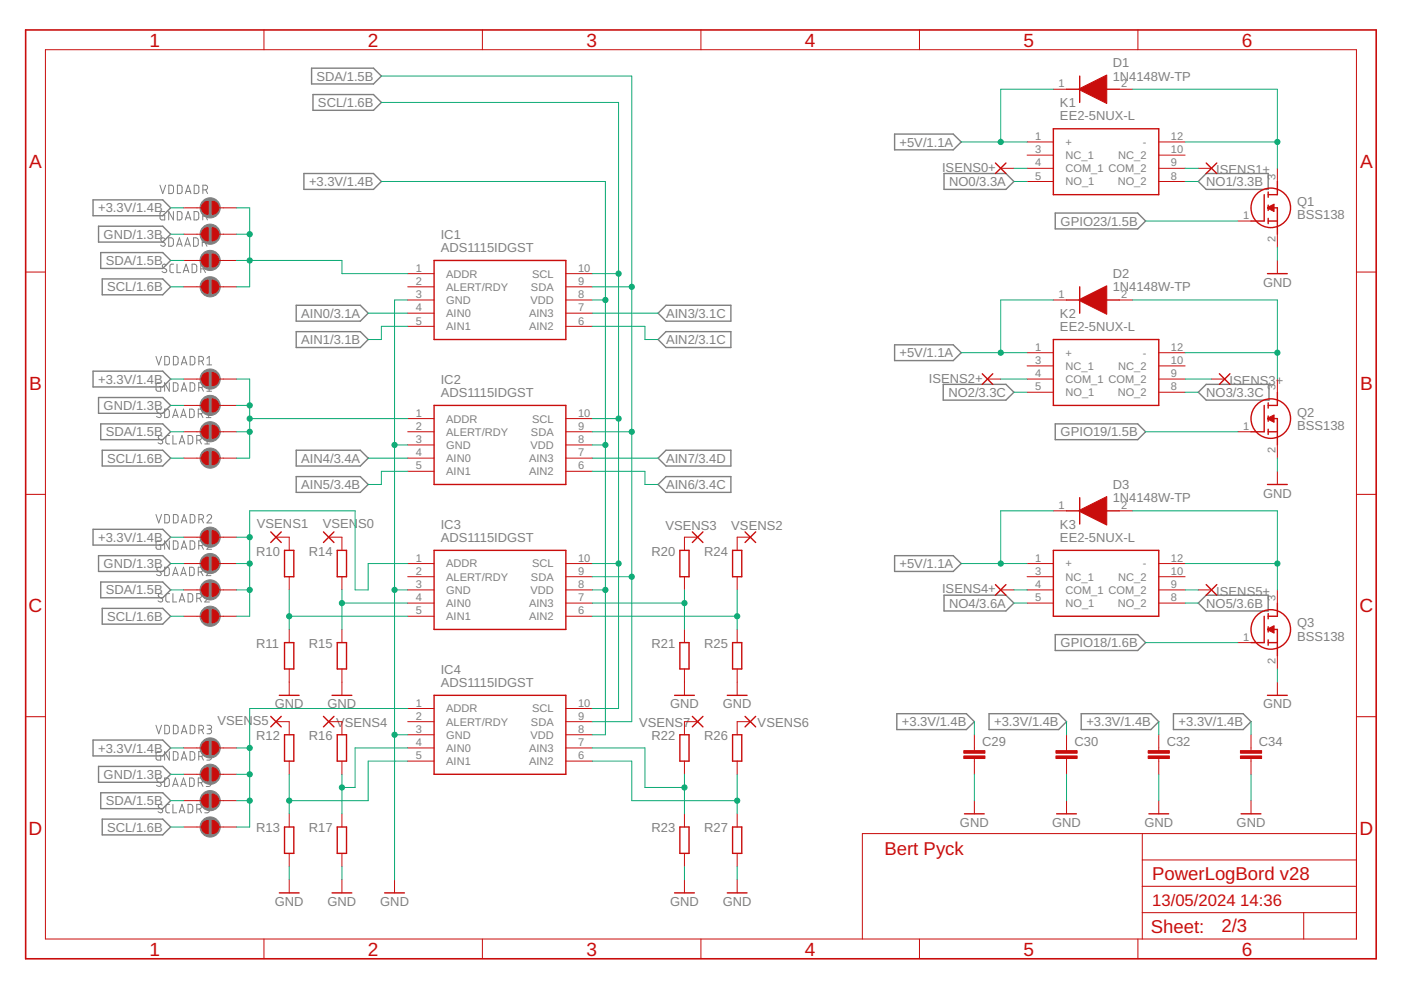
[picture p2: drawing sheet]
<svg xmlns="http://www.w3.org/2000/svg" width="297mm" height="210mm" viewBox="0 0 297 210" stroke-linecap="round" stroke-linejoin="round" font-family="sans-serif">
<g fill="none" stroke="#808080" stroke-width=".21">
<path d="M33.9 39.3l.6 1.7 .6-1.7M35.8 39.3h.6l.4 .3v1.1l-.4 .3h-.6zM37.6 39.3h.7l.3 .3v1.1l-.3 .3h-.7zM41.2 39.3h.6l.3 .3v1.1l-.3 .3h-.6zM34.9 44.9h-.7l-.2 .2-.1 1.1 .3 .4h.7v-1h-.3M34.9 50.6a.45 .45 0 0 0-.6-.1 .45 .45 0 0 0 0 .7l.5 .3a.42 .42 0 0 1 .2 .5 .42 .42 0 0 1-.6 .2l-.3-.2M35.3 56.2a.46 .46 0 0 0-.7-.1 .46 .46 0 0 0 0 .7l.6 .3a.42 .42 0 0 1 .1 .5 .42 .42 0 0 1-.6 .2l-.3-.2M35.8 50.4l.6 .1 .3 .3v1.1l-.3 .3h-.6zM36.8 44.9v1.7l-1-1.7v1.7M36.8 56h-.5l-.3 .4v1.2l.3 .2h.5M37.4 52.2l.6-1.8 .6 1.8M37.5 56v1.8h.8"/>
<path d="M37.6 44.9h.6l.4 .3v1.1l-.4 .3h-.6zM37.6 51.8h.9M38.8 57.8l.7-1.8 .5 1.8M39 57.4h.9M39.2 52.2l.6-1.8 .6 1.8M39.3 46.6l.6-1.7 .6 1.7M39.3 41l.6-1.7 .6 1.7M39.3 51.8h.9M39.4 46.2h.9M39.5 40.6h.8M40.7 56h.7l.3 .4v1.1l-.3 .3h-.7zM41 50.4l.7 .1 .3 .3v1.1l-.3 .3h-.7z"/>
<path d="M41.1 44.9h.7l.3 .3v1.1l-.3 .3h-.7zM42.6 57h.5a.5 .5 0 0 0 .5-.5 .5 .5 0 0 0-.5-.5h-.5v1.8M42.9 51.4h.5a.5 .5 0 0 0 .5-.5 .5 .5 0 0 0-.5-.5h-.5v1.8M43 45.8h.5a.49 .49 0 0 0 .5-.5 .49 .49 0 0 0-.5-.4h-.5v1.7M43 40.3h.5a.5 .5 0 0 0 .5-.5 .5 .5 0 0 0-.5-.5h-.5v1.7M43.2 57l.4 .8M43.5 51.4l.4 .8M43.6 45.8l.4 .8M43.6 40.3l.4 .7M33.1 75.6l.6 1.8 .5-1.8M34.9 75.6h.7l.3 .3v1.1l-.3 .3-.7 .1zM36.8 75.6h.6l.3 .3v1.1l-.3 .3-.6 .1z"/>
<path d="M38.4 77.4l.6-1.8 .6 1.8M38.6 76.9h.9M40.3 75.6h.7l.3 .3v1.1l-.3 .3-.7 .1zM42.2 76.6h.5a.5 .5 0 0 0 .5-.5 .5 .5 0 0 0-.5-.5h-.5v1.8M42.8 76.6l.4 .8M43.9 77.4h1M43.9 76l.5-.4v1.8M34.1 81.2h-.8l-.2 .2v1.1l.2 .4 .8 .1v-1h-.3M34.1 86.9a.45 .45 0 0 0-.6-.1 .45 .45 0 0 0-.2 .6l.7 .4a.46 .46 0 0 1 .1 .7 .46 .46 0 0 1-.7-.1l-.2-.1M34.4 92.5a.45 .45 0 0 0-.6-.1 .45 .45 0 0 0-.1 .6l.6 .4a.46 .46 0 0 1 .1 .7 .46 .46 0 0 1-.7-.1l-.2-.1M34.9 86.7l.7 .1 .3 .3v1.1l-.3 .3h-.7zM35.9 81.2v1.8l-1-1.8v1.8"/>
<path d="M36 92.3l-.6 .1-.2 .3v1.2l.2 .2h.6M36.6 88.5l.6-1.8 .6 1.8M36.7 92.3v1.8h.8M36.7 81.2h.7l.3 .3v1.1l-.3 .3-.7 .1zM36.7 88.1h.9M38 94.1l.6-1.8 .6 1.8M38.1 93.7h.9M38.3 88.5l.6-1.8 .6 1.8M38.4 83l.6-1.8 .6 1.8M38.5 88.1h.8M38.6 82.5h.9M39.9 92.3l.6 .1 .3 .3 .1 .9-.4 .5h-.6z"/>
<path d="M40.2 86.7l.6 .1 .3 .3v1.1l-.3 .3h-.6zM40.3 81.2h.7l.3 .3v1.1l-.3 .3-.7 .1zM41.7 93.3h.5a.5 .5 0 0 0 .5-.5 .5 .5 0 0 0-.5-.5h-.5v1.8M42 87.7h.5a.5 .5 0 0 0 .5-.5 .5 .5 0 0 0-.5-.5h-.5v1.8M42.1 82.1h.6a.5 .5 0 0 0 .4-.4 .5 .5 0 0 0-.4-.5h-.6v1.8M42.3 93.3l.4 .8M42.6 87.7l.4 .8M42.7 82.1l.4 .9M43.4 94.1h1M43.4 92.7l.5-.4v1.8M43.7 88.5h1M43.7 87.1l.5-.4v1.8"/>
<path d="M43.9 81.6l.4-.4v1.8M43.9 83h1M33.1 109.1l.6 1.8 .5-1.8M34.1 114.7h-.8l-.2 .2v1.2l.2 .3 .8 .1v-1h-.3M34.9 109.1h.7l.3 .3v1.1l-.3 .3-.7 .1zM35.9 114.7v1.8l-1-1.8v1.8M36.7 114.7h.7l.3 .3v1.1l-.3 .3-.7 .1zM36.8 109.1h.6l.3 .3v1.1l-.3 .3-.6 .1zM38.4 116.5l.6-1.8 .6 1.8M38.4 110.9l.6-1.8 .6 1.8M38.6 116h.9M38.6 110.4h.9"/>
<path d="M40.3 114.7h.7l.3 .3v1.1l-.3 .3-.7 .1zM40.3 109.1h.7l.3 .3v1.1l-.3 .3-.7 .1zM42.1 115.7h.6a.5 .5 0 0 0 .4-.5 .5 .5 0 0 0-.4-.5h-.6v1.8M42.2 110.1h.5a.5 .5 0 0 0 .5-.5 .5 .5 0 0 0-.5-.5h-.5v1.8M42.7 115.7l.4 .8M42.8 110.1l.4 .8M43.9 115.1a.49 .49 0 0 1 .6-.4 .49 .49 0 0 1 .2 .8l-.8 1h1M43.9 109.5a.49 .49 0 0 1 .7-.4 .49 .49 0 0 1 .1 .8l-.8 1h1M34.1 120.4l-.6-.1-.2 .4v.2l.7 .4a.46 .46 0 0 1 .1 .7 .46 .46 0 0 1-.7-.1l-.2-.1M34.4 126l-.6-.1-.3 .4 .2 .2 .6 .4a.46 .46 0 0 1 .1 .7 .46 .46 0 0 1-.7-.1l-.2-.1M34.9 120.3h.7l.3 .3v1.1l-.3 .3h-.7zM36 125.9h-.6l-.2 .4v1.1l.2 .2h.6"/>
<path d="M36.6 122l.6-1.7 .6 1.7M36.7 125.9v1.7h.8M36.7 121.6h.9M38 127.6l.6-1.7 .6 1.7M38.1 127.2h.9M38.3 122l.6-1.7 .6 1.7M38.5 121.6h.8M39.9 125.9h.6l.3 .3 .1 .9-.4 .5h-.6zM40.2 120.3h.6l.3 .3v1.1l-.3 .3h-.6zM41.7 126.9h.5a.5 .5 0 0 0 .5-.5 .5 .5 0 0 0-.5-.5h-.5v1.7M42 121.3h.5a.5 .5 0 0 0 .5-.5 .5 .5 0 0 0-.5-.5h-.5v1.7M42.3 126.9l.4 .7"/>
<path d="M42.6 121.3l.4 .7M43.4 126.3a.49 .49 0 0 1 .7-.4 .49 .49 0 0 1 .2 .7l-.9 1h1M43.7 120.7a.49 .49 0 0 1 .7-.4 .49 .49 0 0 1 .2 .8l-.9 .9h1M33.1 153.8l.6 1.8 .5-1.8M34.1 159.4h-.8l-.2 .2v1.2l.2 .3 .8 .1v-1h-.3M34.9 153.8h.7l.3 .3v1.1l-.3 .4h-.7zM35.9 159.4v1.8l-1-1.8v1.8M36.7 159.4h.7l.3 .3v1.1l-.3 .3-.7 .1zM36.8 153.8h.6l.3 .3v1.1l-.3 .4h-.6zM38.4 155.6l.6-1.8 .6 1.8M38.6 155.1h.9M40.3 159.4h.7l.3 .3v1.1l-.3 .3-.7 .1z"/>
<path d="M40.3 153.8h.7l.3 .3v1.1l-.3 .4h-.7zM42.2 154.8h.5a.5 .5 0 0 0 .5-.5 .5 .5 0 0 0-.5-.5h-.5v1.8M42.8 154.8l.4 .8M43.9 159.4h.5a.4 .4 0 0 1 .5 .4 .4 .4 0 0 1-.5 .4h-.4M43.9 153.8h.6a.4 .4 0 0 1 .4 .4 .4 .4 0 0 1-.4 .4h-.4M44.4 154.6a.5 .5 0 0 1 .5 .5 .5 .5 0 0 1-.5 .5h-.5M34.1 165.1a.45 .45 0 0 0-.7-.1 .45 .45 0 0 0 0 .7l.6 .3a.45 .45 0 0 1 0 .7 .45 .45 0 0 1-.6-.1l-.2-.1M34.4 170.7a.45 .45 0 0 0-.6-.1 .45 .45 0 0 0-.1 .6l.6 .4a.45 .45 0 0 1 .1 .7 .45 .45 0 0 1-.7-.1l-.2-.1M34.9 165h.7l.3 .3v1.1l-.3 .3-.7 .1zM36 170.5l-.6 .1-.2 .3v1.2l.2 .2h.6M36.6 166.8l.6-1.8 .6 1.8M36.7 170.5v1.8h.8"/>
<path d="M36.7 166.3h.9M38 172.3l.6-1.8 .6 1.8M38.1 171.9h.9M38.3 166.8l.6-1.8 .6 1.8M38.4 161.2l.6-1.8 .6 1.8M38.5 166.3h.8M38.6 160.7h.9M39.9 170.5l.6 .1 .3 .3 .1 .9-.4 .5h-.6zM40.2 165h.6l.3 .3v1.1l-.3 .3-.6 .1zM41.7 171.5h.5a.5 .5 0 0 0 .5-.5 .5 .5 0 0 0-.5-.5h-.5v1.8M42 165.9h.5a.5 .5 0 0 0 .5-.5 .5 .5 0 0 0-.5-.4h-.5v1.8M42.1 160.4h.6a.5 .5 0 0 0 .4-.5 .5 .5 0 0 0-.4-.5h-.6v1.8"/>
<path d="M42.3 171.5l.4 .8M42.6 165.9l.4 .9M42.7 160.4l.4 .8M43.4 170.5h.6a.4 .4 0 0 1 .4 .4 .4 .4 0 0 1-.4 .4h-.4M43.7 165h.6a.4 .4 0 0 1 .4 .4 .4 .4 0 0 1-.4 .4h-.4M43.9 171.3a.5 .5 0 0 1 .5 .5 .5 .5 0 0 1-.5 .5h-.5M44.2 165.8a.5 .5 0 0 1 .5 .5 .5 .5 0 0 1-.5 .5h-.5M44.3 160.2a.5 .5 0 0 1 .5 .5 .5 .5 0 0 1-.5 .5h-.4"/>
</g>
<g fill="#808080" stroke="#808080" stroke-width=".21">
<circle cx="44.6" cy="44.1" r="2.14"/>
<circle cx="44.6" cy="49.7" r="2.14"/>
<circle cx="44.6" cy="55.2" r="2.14"/>
<circle cx="44.6" cy="60.8" r="2.14"/>
<circle cx="44.6" cy="80.4" r="2.14"/>
<circle cx="44.6" cy="86" r="2.14"/>
<circle cx="44.6" cy="91.5" r="2.14"/>
<circle cx="44.6" cy="97.1" r="2.14"/>
<circle cx="44.6" cy="113.9" r="2.14"/>
<circle cx="44.6" cy="119.5" r="2.14"/>
<circle cx="44.6" cy="125.1" r="2.14"/>
<circle cx="44.6" cy="130.7" r="2.14"/>
<circle cx="44.6" cy="158.6" r="2.14"/>
<circle cx="44.6" cy="164.2" r="2.14"/>
<circle cx="44.6" cy="169.8" r="2.14"/>
<circle cx="44.6" cy="175.3" r="2.14"/>
</g>
<g fill="none" stroke="#808080" stroke-width=".3">
<path d="M66.1 14.5h13.1l1.7 1.6-1.7 1.7h-13.1zM64.4 36.8h14.8l1.7 1.7-1.7 1.7h-14.8zM66.4 20h12.8l1.7 1.7-1.7 1.7h-12.8zM189.7 28.4h12.4l1.7 1.7-1.7 1.7h-12.4zM200.2 36.8h13.1l1.7 1.7-1.7 1.7h-13.1zM255.7 36.8h13.2v3.4h-13.2l-1.6-1.7zM19.7 42.4h14.8l1.7 1.7-1.7 1.6h-14.8zM20.9 48h13.6l1.7 1.7-1.7 1.6h-13.6zM21.4 53.6h13.1l1.7 1.6-1.7 1.7h-13.1zM21.7 59.1h12.8l1.7 1.7-1.7 1.7h-12.8zM223.7 45.2h17.5l1.7 1.7-1.7 1.6h-17.5zM19.7 78.7h14.8l1.7 1.7-1.7 1.6h-14.8z"/>
<path d="M62.8 64.7h13.6l1.7 1.7-1.7 1.7h-13.6zM62.8 70.3h13.6l1.7 1.7-1.7 1.7h-13.6zM139.5 72l1.7-1.7h13.8v3.4h-13.8zM141.2 64.7h13.8v3.4h-13.8l-1.7-1.7zM189.7 73.1h12.4l1.7 1.7-1.7 1.7h-12.4zM20.9 84.3h13.6l1.7 1.7-1.7 1.6h-13.6zM21.4 89.9h13.1l1.7 1.6-1.7 1.7h-13.1zM21.7 95.5h12.8l1.7 1.6-1.7 1.7h-12.8zM62.8 95.5h13.6l1.7 1.6-1.7 1.7h-13.6zM139.5 97.1l1.7-1.6h13.8v3.3h-13.8zM200 81.5h13.3l1.7 1.7-1.7 1.6h-13.3zM223.7 89.9h17.5l1.7 1.6-1.7 1.7h-17.5z"/>
<path d="M254.1 83.2l1.6-1.7h13.3v3.3h-13.3zM19.7 112.2h14.8l1.7 1.7-1.7 1.7h-14.8zM20.9 117.8h13.6l1.7 1.7-1.7 1.7h-13.6zM62.8 101h13.6l1.7 1.7-1.7 1.7h-13.6zM139.5 102.7l1.7-1.7h13.8v3.4h-13.8zM189.7 117.8h12.4l1.7 1.7-1.7 1.7h-12.4zM21.4 123.4h13.1l1.7 1.7-1.7 1.6h-13.1zM21.7 129h12.8l1.7 1.7-1.7 1.6h-12.8zM200.2 126.2h13.1l1.7 1.7-1.7 1.6h-13.1zM223.7 134.6h17.5l1.7 1.6-1.7 1.7h-17.5zM254.1 127.9l1.6-1.7h13.2v3.3h-13.2zM19.7 156.9h14.8l1.7 1.7-1.7 1.7h-14.8z"/>
<path d="M190.1 151.3h14.8l1.7 1.7-1.7 1.7h-14.8zM209.7 151.3h14.8l1.6 1.7-1.6 1.7h-14.8zM229.2 151.3h14.8l1.7 1.7-1.7 1.7h-14.8zM248.8 151.3h14.8l1.6 1.7-1.6 1.7h-14.8zM20.9 162.5h13.6l1.7 1.7-1.7 1.7h-13.6zM21.4 168.1h13.1l1.7 1.7-1.7 1.6h-13.1zM21.7 173.7h12.8l1.7 1.6-1.7 1.7h-12.8z"/>
</g>
<g fill="none" stroke="#c90d0c" stroke-width=".3">
<path d="M226.1 18.9h2.8M228.9 16.1v5.6M234.5 18.9h2.8M211.1 34.6l2.2 2.2M213.3 34.6l-2.2 2.2M223.3 27.3h22.4v14h-22.4zM255.7 34.6l2.3 2.2M258 34.6l-2.3 2.2M270.8 38.5v2.8h-1.9M92 55.2h28v16.8h-28zM268 41.3v5.6h-2.8M268.7 58h4.2"/>
<path d="M268.9 44.1h1.9v5.6M268.9 46.9h1.9M268.9 40.7v1.1M268.9 43.5v1.1M268.9 46.3v1.1M208.3 79.2l2.2 2.3M210.5 79.2l-2.2 2.3M223.3 72h22.4v14h-22.4zM226.1 63.6h2.8M228.9 60.8v5.6M234.5 63.6h2.8M258.5 79.2l2.3 2.3"/>
<path d="M260.8 79.2l-2.3 2.3M92 86h28v16.7h-28zM268 86v5.5h-2.8M268.9 88.8h1.9v5.5M268.9 85.4v1.1M268.9 88.2v1.1M268.9 91v1.1M268.9 91.5h1.9M270.8 83.2v2.8h-1.9M57.4 112.8l2.2 2.2M59.6 112.8l-2.2 2.2M60.3 116.7h2v5.6h-2z"/>
<path d="M68.6 112.8l2.2 2.2M70.8 112.8l-2.2 2.2M71.5 116.7h2v5.6h-2zM92 116.7h28v16.8h-28zM144.1 116.7h2v5.6h-2zM146.8 112.8l2.2 2.2M149 112.8l-2.2 2.2M155.3 116.7h2v5.6h-2zM158 112.8l2.2 2.2M160.2 112.8l-2.2 2.2M223.3 116.7h22.4v14h-22.4zM226.1 108.3h2.8"/>
<path d="M228.9 105.5v5.6M234.5 108.3h2.8M268.7 102.7h4.2M60.3 136.2h2v5.6h-2zM71.5 136.2h2v5.6h-2zM144.1 136.2h2v5.6h-2zM155.3 136.2h2v5.6h-2zM211.1 124l2.2 2.2M213.3 124l-2.2 2.2M255.7 124l2.3 2.2M258 124l-2.3 2.2M268 130.7v5.5h-2.8"/>
<path d="M268.9 133.5h1.9v5.5M268.9 130.1v1.1M268.9 132.9v1.1M268.9 135.7v1.1M268.9 136.2h1.9M270.8 127.9v2.8h-1.9M57.4 151.9l2.2 2.2M59.2 147.4h4.2M59.6 151.9l-2.2 2.2M60.3 155.8h2v5.6h-2zM68.6 151.9l2.2 2.2M70.4 147.4h4.2"/>
<path d="M70.8 151.9l-2.2 2.2M71.5 155.8h2v5.6h-2zM92 147.4h28v16.8h-28zM143 147.4h4.2M144.1 155.8h2v5.6h-2zM146.8 151.9l2.2 2.2M149 151.9l-2.2 2.2M154.2 147.4h4.2M155.3 155.8h2v5.6h-2zM158 151.9l2.2 2.2M160.2 151.9l-2.2 2.2M268.7 147.4h4.2"/>
<path d="M60.3 175.3h2v5.6h-2zM71.5 175.3h2v5.6h-2zM144.1 175.3h2v5.6h-2zM155.3 175.3h2v5.6h-2zM204.5 172.6h4.2M224 172.6h4.2M243.6 172.6h4.2M263.1 172.6h4.2M59.2 189.3h4.2M70.4 189.3h4.2M81.6 189.3h4.1M143 189.3h4.2"/>
<path d="M154.2 189.3h4.2"/>
<circle cx="269.4" cy="44.1" r="4.2"/>
<circle cx="269.4" cy="88.8" r="4.2"/>
<circle cx="269.4" cy="133.5" r="4.2"/>
</g>
<g fill="none" stroke="#c90d0c" stroke-width=".21">
<path d="M9.6 10.5h278v188.6h-278zM56 6.3v4.2M102.3 6.3v4.2M148.6 6.3v4.2M194.9 6.3v4.2M223.3 18.9h2.8M237.3 18.9h2.8M241.3 6.3v4.2M212.2 35.7h2.8M217.8 30.1h5.5M217.8 32.9h5.5M217.8 35.7h5.5"/>
<path d="M217.8 38.5h5.5M245.7 30.1h5.6M245.7 32.9h5.6M245.7 35.7h5.6M245.7 38.5h5.6M254.1 35.7h2.8M270.8 35.7v2.8M5.4 57.7h4.2M39 44.1h3.7M39 49.7h3.7M39 55.2h3.7M46.4 44.1h3.7"/>
<path d="M46.4 49.7h3.7M46.4 55.2h3.7M86.4 58h5.6M120 58h5.6M262.4 46.9h2.8M270.8 49.7v2.8M270.8 55.2v2.8M287.6 57.7h4.2M39 60.8h3.7M46.4 60.8h3.7M86.4 63.6h5.6M86.4 60.8h5.6"/>
<path d="M86.4 66.4h5.6M86.4 69.2h5.6M120 63.6h5.6M120 60.8h5.6M120 66.4h5.6M120 69.2h5.6M217.8 74.8h5.5M217.8 77.6h5.5M223.3 63.6h2.8M237.3 63.6h2.8M245.7 74.8h5.6M245.7 77.6h5.6"/>
<path d="M39 80.4h3.7M39 91.5h3.7M39 97.1h3.7M39 86h3.7M46.4 80.4h3.7M46.4 91.5h3.7M46.4 97.1h3.7M46.4 86h3.7M86.4 91.5h5.6M86.4 88.8h5.6M86.4 94.3h5.6M86.4 97.1h5.6"/>
<path d="M86.4 99.9h5.6M120 91.5h5.6M120 88.8h5.6M120 94.3h5.6M120 97.1h5.6M120 99.9h5.6M209.4 80.4h2.8M217.8 80.4h5.5M217.8 83.2h5.5M245.7 80.4h5.6M245.7 83.2h5.6M256.9 80.4h2.8"/>
<path d="M262.4 91.5h2.8M270.8 80.4v2.8M270.8 94.3v2.8M270.8 99.9v2.8M5.4 104.8h4.2M39 119.5h3.7M39 113.9h3.7M46.4 119.5h3.7M46.4 113.9h3.7M58.5 113.9h2.8v2.8M69.7 113.9h2.8v2.8M86.4 119.5h5.6"/>
<path d="M120 119.5h5.6M147.9 113.9h-2.8v2.8M159.1 113.9h-2.8v2.8M217.8 119.5h5.5M223.3 108.3h2.8M237.3 108.3h2.8M245.7 119.5h5.6M287.6 104.8h4.2M39 125.1h3.7M39 130.7h3.7M46.4 125.1h3.7M46.4 130.7h3.7"/>
<path d="M61.3 122.3v2.8M61.3 133.5v2.7M72.5 122.3v2.8M72.5 133.5v2.7M86.4 122.3h5.6M86.4 125.1h5.6M86.4 127.9h5.6M86.4 130.7h5.6M120 122.3h5.6M120 125.1h5.6M120 127.9h5.6M120 130.7h5.6"/>
<path d="M145.1 122.3v2.8M145.1 133.5v2.7M156.3 122.3v2.8M156.3 133.5v2.7M212.2 125.1h2.8M217.8 122.3h5.5M217.8 125.1h5.5M217.8 127.9h5.5M245.7 122.3h5.6M245.7 125.1h5.6M245.7 127.9h5.6M254.1 125.1h2.8"/>
<path d="M262.4 136.2h2.8M270.8 125.1v2.8M270.8 139v2.8M5.4 152h4.2M39 158.6h3.7M46.4 158.6h3.7M58.5 153h2.8v2.8M61.3 141.8v5.6M69.7 153h2.8v2.8M72.5 141.8v5.6M86.4 150.2h5.6M86.4 153h5.6"/>
<path d="M86.4 155.8h5.6M86.4 158.6h5.6M120 150.2h5.6M120 153h5.6M120 155.8h5.6M120 158.6h5.6M145.1 141.8v5.6M147.9 153h-2.8v2.8M156.3 141.8v5.6M159.1 153h-2.8v2.8M206.6 155.8v3.4M226.1 155.8v3.4"/>
<path d="M245.7 155.8v3.4M265.2 155.8v3.4M270.8 144.6v2.8M287.6 152h4.2M39 164.2h3.7M39 169.8h3.7M39 175.3h3.7M46.4 164.2h3.7M46.4 169.8h3.7M46.4 175.3h3.7M61.3 161.4v2.8M61.3 172.6v2.7"/>
<path d="M72.5 161.4v2.8M72.5 172.6v2.7M86.4 161.4h5.6M120 161.4h5.6M145.1 161.4v2.8M145.1 172.6v2.7M156.3 161.4v2.8M156.3 172.6v2.7M206.6 160.8v3.4M206.6 169.8v2.8M226.1 160.8v3.4M226.1 169.8v2.8"/>
<path d="M242.2 176.7v22.4M245.7 160.8v3.4M245.7 169.8v2.8M265.2 160.8v3.4M265.2 169.8v2.8M287.6 176.7h-104.8v22.4M56 199.1v4.2M61.3 180.9v2.8M61.3 186.5v2.8M72.5 180.9v2.8M72.5 186.5v2.8M83.7 186.5v2.8"/>
<path d="M102.3 199.1v4.2M145.1 180.9v2.8M145.1 186.5v2.8M148.6 199.1v4.2M156.3 180.9v2.8M156.3 186.5v2.8M194.9 199.1v4.2M241.3 199.1v4.2M242.2 193.5h45.4M242.2 187.9h45.4M242.2 182.3h45.4M276.4 193.5v5.6"/>
</g>
<g fill="#c90d0c" stroke="#c90d0c" stroke-width=".21">
<path d="M268.7 44l1.4-.7v1.5l-1.4-.7z" fill-rule="evenodd"/>
<path d="M228.8 18.8l5.9-2.9v6l-5.9-2.9z" fill-rule="evenodd"/>
<path d="M268.7 88.7l1.4-.7v1.5l-1.4-.7z" fill-rule="evenodd"/>
<path d="M228.8 63.5l5.9-2.9v6l-5.9-2.9z" fill-rule="evenodd"/>
<path d="M228.8 108.2l5.9-2.9v6l-5.9-2.9z" fill-rule="evenodd"/>
<path d="M268.7 133.4l1.4-.7v1.5l-1.4-.7z" fill-rule="evenodd"/>
<path d="M45 42.7a1.4 1.4 0 0 1 1.4 1.4 1.4 1.4 0 0 1-1.4 1.4z" fill-rule="evenodd"/>
<path d="M43.1 43.1l.6-.4h.4v2.8a1.4 1.4 0 0 1-1.3-.9 1.4 1.4 0 0 1 .3-1.5z" fill-rule="evenodd"/>
<path d="M45 48.3a1.4 1.4 0 0 1 1.4 1.4 1.4 1.4 0 0 1-1.4 1.4z" fill-rule="evenodd"/>
<path d="M43.1 48.7l.6-.4h.4v2.8a1.4 1.4 0 0 1-1.3-.9 1.4 1.4 0 0 1 .3-1.5z" fill-rule="evenodd"/>
<path d="M45 53.8a1.39 1.39 0 0 1 1.4 1.4 1.39 1.39 0 0 1-1.4 1.4z" fill-rule="evenodd"/>
<path d="M43.1 54.3l.6-.4 .4-.1v2.8a1.39 1.39 0 0 1-1.3-.8 1.39 1.39 0 0 1 .3-1.5z" fill-rule="evenodd"/>
<path d="M45 59.4a1.4 1.4 0 0 1 1.4 1.4 1.4 1.4 0 0 1-1.4 1.4z" fill-rule="evenodd"/>
<path d="M43.1 59.8l1-.4v2.8a1.4 1.4 0 0 1-1.3-.9 1.4 1.4 0 0 1 .3-1.5z" fill-rule="evenodd"/>
<path d="M45 79a1.4 1.4 0 0 1 1.4 1.4 1.4 1.4 0 0 1-1.4 1.4z" fill-rule="evenodd"/>
<path d="M43.1 79.4l1-.4v2.8a1.4 1.4 0 0 1-1.3-.9 1.4 1.4 0 0 1 .3-1.5z" fill-rule="evenodd"/>
<path d="M45 84.6a1.4 1.4 0 0 1 1.4 1.4 1.4 1.4 0 0 1-1.4 1.4z" fill-rule="evenodd"/>
<path d="M43.1 85l1-.4v2.8a1.4 1.4 0 0 1-1.3-.9 1.4 1.4 0 0 1 .3-1.5z" fill-rule="evenodd"/>
<path d="M45 90.1a1.4 1.4 0 0 1 1.4 1.4 1.4 1.4 0 0 1-1.4 1.4z" fill-rule="evenodd"/>
<path d="M43.1 90.6l.6-.4 .4-.1v2.8a1.4 1.4 0 0 1-1.3-.8 1.4 1.4 0 0 1 .3-1.5z" fill-rule="evenodd"/>
<path d="M45 95.7a1.4 1.4 0 0 1 1.4 1.4 1.4 1.4 0 0 1-1.4 1.4z" fill-rule="evenodd"/>
<path d="M43.1 96.1l.6-.3 .4-.1v2.8a1.4 1.4 0 0 1-1.3-.8 1.4 1.4 0 0 1 .3-1.6z" fill-rule="evenodd"/>
<path d="M45 112.5a1.4 1.4 0 0 1 1.4 1.4 1.4 1.4 0 0 1-1.4 1.4z" fill-rule="evenodd"/>
<path d="M43.1 112.9l.6-.3 .4-.1v2.8a1.4 1.4 0 0 1-1.3-.9 1.4 1.4 0 0 1 .3-1.5z" fill-rule="evenodd"/>
<path d="M45 118.1a1.4 1.4 0 0 1 1.4 1.4 1.4 1.4 0 0 1-1.4 1.4z" fill-rule="evenodd"/>
<path d="M43.1 118.5l.6-.3 .4-.1v2.8a1.4 1.4 0 0 1-1.3-.9 1.4 1.4 0 0 1 .3-1.5z" fill-rule="evenodd"/>
<path d="M45 123.7a1.4 1.4 0 0 1 1.4 1.4 1.4 1.4 0 0 1-1.4 1.4z" fill-rule="evenodd"/>
<path d="M43.1 124.1l.6-.4h.4v2.8a1.4 1.4 0 0 1-1.3-.9 1.4 1.4 0 0 1 .3-1.5z" fill-rule="evenodd"/>
<path d="M45 129.3a1.4 1.4 0 0 1 1.4 1.4 1.4 1.4 0 0 1-1.4 1.4z" fill-rule="evenodd"/>
<path d="M43.1 129.7l.6-.4h.4v2.8a1.4 1.4 0 0 1-1.3-.9 1.4 1.4 0 0 1 .3-1.5z" fill-rule="evenodd"/>
<path d="M45 157.2a1.4 1.4 0 0 1 1.4 1.4 1.4 1.4 0 0 1-1.4 1.4z" fill-rule="evenodd"/>
<path d="M43.1 157.6l1-.4v2.8a1.4 1.4 0 0 1-1.3-.9 1.4 1.4 0 0 1 .3-1.5z" fill-rule="evenodd"/>
<path d="M45 162.8a1.4 1.4 0 0 1 1.4 1.4 1.4 1.4 0 0 1-1.4 1.4z" fill-rule="evenodd"/>
<path d="M43.1 163.2l1-.4v2.8a1.4 1.4 0 0 1-1.3-.9 1.4 1.4 0 0 1 .3-1.5z" fill-rule="evenodd"/>
<path d="M45 168.4a1.4 1.4 0 0 1 1.4 1.4 1.4 1.4 0 0 1-1.4 1.4z" fill-rule="evenodd"/>
<path d="M43.1 168.8l1-.4v2.8a1.4 1.4 0 0 1-1.3-.9 1.4 1.4 0 0 1 .3-1.5z" fill-rule="evenodd"/>
<path d="M45 173.9a1.4 1.4 0 0 1 1.4 1.4 1.4 1.4 0 0 1-1.4 1.4z" fill-rule="evenodd"/>
<path d="M43.1 174.3l1-.4v2.8a1.4 1.4 0 0 1-1.3-.8 1.4 1.4 0 0 1 .3-1.6z" fill-rule="evenodd"/>
</g>
<path d="M5.4 6.3h286.4v197h-286.4z" fill="none" stroke="#c90d0c" stroke-width=".34"/>
<g fill="#c90d0c" stroke="#c90d0c" stroke-width=".21">
<path d="M204.3 160.3h4.5v.5h-4.5z"/>
<path d="M204.3 159.2h4.5v.5h-4.5z"/>
<path d="M223.9 160.3h4.5v.5h-4.5z"/>
<path d="M223.9 159.2h4.5v.5h-4.5z"/>
<path d="M243.4 160.3h4.5v.5h-4.5z"/>
<path d="M243.4 159.2h4.5v.5h-4.5z"/>
<path d="M263 160.3h4.5v.5h-4.5z"/>
<path d="M263 159.2h4.5v.5h-4.5z"/>
</g>
<g fill="none" stroke="#0dab76" stroke-width=".21">
<path d="M80.9 16.1h53v136.9h-8.3M223.3 18.9h-11.1v11.2M240.1 18.9h30.7v16.8M80.9 38.5h47.5v117.3h-2.8M80.9 21.7h50.2v128.5h-5.5M203.8 30.1h14M215 38.5h2.8M215 35.7h2.8M251.3 30.1h19.5M251.3 38.5h2.8M251.3 35.7h2.8M36.2 49.7h2.8"/>
<path d="M36.2 44.1h2.8M36.2 55.2h2.8M50.1 55.2h22.4v2.8h13.9M50.1 49.7h2.8M50.1 44.1h2.8v16.7h-2.8M125.6 58h5.5M242.9 46.9h19.5M270.8 52.5v2.7M36.2 60.8h2.8M78.1 66.4h8.3M86.4 63.6h-2.7v122.9M86.4 69.2h-5.5v2.8h-2.8"/>
<path d="M125.6 63.6h2.8M125.6 60.8h8.3M125.6 69.2h11.1v2.8h2.8M125.6 66.4h13.9M203.8 74.8h14M223.3 63.6h-11.1v11.2M240.1 63.6h30.7v16.8M251.3 74.8h19.5M36.2 86h2.8M36.2 80.4h2.8M36.2 91.5h2.8M36.2 97.1h2.8"/>
<path d="M50.1 86h2.8M50.1 80.4h2.8v16.7h-2.8M50.1 91.5h2.8M52.9 88.8h33.5M78.1 97.1h8.3M83.7 94.3h2.7M86.4 99.9h-5.5v2.8h-2.8M125.6 94.3h2.8M125.6 91.5h8.3M125.6 88.8h5.5M125.6 97.1h13.9M125.6 99.9h11.1v2.8h2.8"/>
<path d="M212.2 80.4h5.6M215 83.2h2.8M242.9 91.5h19.5M251.3 80.4h5.6M251.3 83.2h2.8M270.8 97.1v2.8M36.2 119.5h2.8M36.2 113.9h2.8M50.1 119.5h2.8M50.1 113.9h2.8M86.4 119.5h-8.3v5.6h-2.8v-16.8h-22.4v22.4h-2.8M125.6 119.5h5.5"/>
<path d="M203.8 119.5h14M223.3 108.3h-11.1v11.2M240.1 108.3h30.7v16.8M251.3 119.5h19.5M36.2 125.1h2.8M36.2 130.7h2.8M50.1 125.1h2.8M61.3 125.1v8.4M61.3 130.7h25.1M72.5 125.1v8.4M72.5 127.9h13.9M83.7 125.1h2.7"/>
<path d="M125.6 125.1h2.8M125.6 122.3h8.3M125.6 130.7h30.7M125.6 127.9h19.5M145.1 125.1v8.4M156.3 125.1v8.4M215 125.1h2.8M215 127.9h2.8M242.9 136.2h19.5M251.3 125.1h2.8M251.3 127.9h2.8M36.2 158.6h2.8"/>
<path d="M50.1 158.6h2.8M83.7 155.8h2.7M86.4 158.6h-11.1v8.4h-2.8M86.4 150.2h-33.5v25.1h-2.8M125.6 158.6h11.1v8.4h8.4M206.6 153v2.8M226.1 153v2.8M245.7 153v2.8M265.2 153v2.8M270.8 141.8v2.8M36.2 164.2h2.8M36.2 169.8h2.8"/>
<path d="M36.2 175.3h2.8M50.1 164.2h2.8M50.1 169.8h2.8M61.3 164.2v8.4M72.5 164.2v8.4M86.4 161.4h-8.3v8.4h-16.8M125.6 161.4h8.3v8.4h22.4M145.1 164.2v8.4M156.3 164.2v8.4M206.6 164.2v5.6M226.1 164.2v5.6M245.7 164.2v5.6"/>
<path d="M265.2 164.2v5.6M61.3 183.7v2.8M72.5 183.7v2.8M145.1 183.7v2.8M156.3 183.7v2.8"/>
</g>
<g fill="#0dab76" stroke="#0dab76" stroke-width=".21">
<circle cx="83.7" cy="94.3" r=".55"/>
<circle cx="83.7" cy="125.1" r=".55"/>
<circle cx="83.7" cy="155.8" r=".55"/>
<circle cx="212.2" cy="30.1" r=".55"/>
<circle cx="212.2" cy="74.8" r=".55"/>
<circle cx="212.2" cy="119.5" r=".55"/>
<circle cx="128.4" cy="63.6" r=".55"/>
<circle cx="128.4" cy="94.3" r=".55"/>
<circle cx="128.4" cy="125.1" r=".55"/>
<circle cx="133.9" cy="60.8" r=".55"/>
<circle cx="133.9" cy="91.5" r=".55"/>
<circle cx="133.9" cy="122.3" r=".55"/>
<circle cx="131.1" cy="58" r=".55"/>
<circle cx="131.1" cy="88.8" r=".55"/>
<circle cx="131.1" cy="119.5" r=".55"/>
<circle cx="270.8" cy="30.1" r=".55"/>
<circle cx="270.8" cy="74.8" r=".55"/>
<circle cx="270.8" cy="119.5" r=".55"/>
<circle cx="72.5" cy="127.9" r=".55"/>
<circle cx="61.3" cy="130.7" r=".55"/>
<circle cx="72.5" cy="167" r=".55"/>
<circle cx="61.3" cy="169.8" r=".55"/>
<circle cx="145.1" cy="127.9" r=".55"/>
<circle cx="156.3" cy="130.7" r=".55"/>
<circle cx="145.1" cy="167" r=".55"/>
<circle cx="156.3" cy="169.8" r=".55"/>
<circle cx="52.9" cy="49.7" r=".55"/>
<circle cx="52.9" cy="55.2" r=".55"/>
<circle cx="52.9" cy="86" r=".55"/>
<circle cx="52.9" cy="88.8" r=".55"/>
<circle cx="52.9" cy="91.5" r=".55"/>
<circle cx="52.9" cy="169.8" r=".55"/>
<circle cx="52.9" cy="164.2" r=".55"/>
<circle cx="52.9" cy="158.6" r=".55"/>
<circle cx="52.9" cy="125.1" r=".55"/>
<circle cx="52.9" cy="119.5" r=".55"/>
<circle cx="52.9" cy="113.9" r=".55"/>
</g>
<g font-size="4" fill="#c90d0c">
<text x="31.7" y="9.9">1</text>
<text x="78" y="9.9">2</text>
<text x="124.3" y="9.9">3</text>
<text x="170.7" y="9.9">4</text>
<text x="217" y="9.9">5</text>
<text x="263.3" y="9.9">6</text>
<text x="6.2" y="35.5">A</text>
<text x="288.4" y="35.5">A</text>
<text x="6.2" y="82.7">B</text>
<text x="288.4" y="82.7">B</text>
<text x="6.1" y="129.8">C</text>
<text x="288.2" y="129.8">C</text>
<text x="6.1" y="177">D</text>
<text x="288.2" y="177">D</text>
<text x="31.7" y="202.6">1</text>
<text x="78" y="202.6">2</text>
<text x="124.3" y="202.6">3</text>
<text x="170.7" y="202.6">4</text>
<text x="217" y="202.6">5</text>
<text x="263.3" y="202.6">6</text>
</g>
<g font-size="3.9" fill="#c90d0c">
<text x="187.5" y="181.3">Bert Pyck</text>
<text x="244.3" y="186.5">PowerLogBord v28</text>
<text x="244" y="197.8">Sheet:</text>
<text x="259" y="197.7">2/3</text>
</g>
<g font-size="3.5" fill="#c90d0c">
<text x="244.3" y="192.1">13/05/2024</text>
<text x="263" y="192.1">14:36</text>
</g>
<g font-size="2.8" fill="#808080">
<text x="67.1" y="17.1">SDA/1.5B</text>
<text x="235.9" y="17.1">1N4148W-TP</text>
<text x="235.9" y="14.3">D1</text>
<text x="67.4" y="22.7">SCL/1.6B</text>
<text x="224.7" y="22.7">K1</text>
<text x="224.7" y="25.5">EE2-5NUX-L</text>
<text x="190.7" y="31.1">+5V/1.1A</text>
<text x="65.5" y="39.4">+3.3V/1.4B</text>
<text x="199.7" y="36.4">ISENS0+</text>
<text x="201.2" y="39.4">NO0/3.3A</text>
<text x="255.7" y="39.5">NO1/3.3B</text>
<text x="257.9" y="36.9">ISENS1+</text>
<text x="20.8" y="45">+3.3V/1.4B</text>
<text x="224.9" y="47.8">GPIO23/1.5B</text>
<text x="275" y="46.4">BSS138</text>
<text x="275" y="43.6">Q1</text>
<text x="22" y="50.6">GND/1.3B</text>
<text x="93.4" y="53.4">ADS1115IDGST</text>
<text x="93.4" y="50.6">IC1</text>
<text x="22.4" y="56.2">SDA/1.5B</text>
<text x="235.9" y="59">D2</text>
<text x="22.7" y="61.8">SCL/1.6B</text>
<text x="235.9" y="61.8">1N4148W-TP</text>
<text x="267.8" y="60.8">GND</text>
<text x="63.9" y="67.4">AIN0/3.1A</text>
<text x="141.2" y="67.4">AIN3/3.1C</text>
<text x="224.7" y="70.2">EE2-5NUX-L</text>
<text x="224.7" y="67.4">K2</text>
<text x="63.9" y="73">AIN1/3.1B</text>
<text x="141.2" y="73">AIN2/3.1C</text>
<text x="190.7" y="75.8">+5V/1.1A</text>
<text x="20.8" y="81.3">+3.3V/1.4B</text>
<text x="93.4" y="81.3">IC2</text>
<text x="196.9" y="81.1">ISENS2+</text>
<text x="260.7" y="81.6">ISENS3+</text>
<text x="22" y="86.9">GND/1.3B</text>
<text x="93.4" y="84.1">ADS1115IDGST</text>
<text x="201.1" y="84.1">NO2/3.3C</text>
<text x="255.7" y="84.1">NO3/3.3C</text>
<text x="275" y="88.3">Q2</text>
<text x="22.4" y="92.5">SDA/1.5B</text>
<text x="224.9" y="92.5">GPIO19/1.5B</text>
<text x="275" y="91.1">BSS138</text>
<text x="22.7" y="98.1">SCL/1.6B</text>
<text x="63.9" y="98.1">AIN4/3.4A</text>
<text x="141.2" y="98.1">AIN7/3.4D</text>
<text x="63.9" y="103.7">AIN5/3.4B</text>
<text x="141.2" y="103.7">AIN6/3.4C</text>
<text x="235.9" y="106.5">1N4148W-TP</text>
<text x="235.9" y="103.7">D3</text>
<text x="267.8" y="105.5">GND</text>
<text x="54.5" y="111.9">VSENS1</text>
<text x="68.4" y="111.9">VSEN</text>
<text x="75.9" y="111.9">S0</text>
<text x="93.4" y="112.1">IC3</text>
<text x="141.1" y="112.3">VSENS3</text>
<text x="155.1" y="112.3">VSENS2</text>
<text x="224.7" y="112.1">K3</text>
<text x="20.8" y="114.9">+3.3V/1.4B</text>
<text x="54.3" y="117.8">R10</text>
<text x="65.5" y="117.8">R14</text>
<text x="93.4" y="114.9">ADS1115IDGST</text>
<text x="138.1" y="117.8">R20</text>
<text x="149.3" y="117.8">R24</text>
<text x="224.7" y="114.9">EE2-5NUX-L</text>
<text x="22" y="120.5">GND/1.3B</text>
<text x="190.7" y="120.5">+5V/1.1A</text>
<text x="199.7" y="125.8">ISENS4+</text>
<text x="22.4" y="126">SDA/1.5B</text>
<text x="22.7" y="131.6">SCL/1.6B</text>
<text x="201.2" y="128.8">NO4/3.6A</text>
<text x="255.7" y="128.8">NO5/3.6B</text>
<text x="257.9" y="126.3">ISENS5+</text>
<text x="54.3" y="137.4">R11</text>
<text x="65.5" y="137.4">R15</text>
<text x="138.1" y="137.4">R21</text>
<text x="149.3" y="137.4">R25</text>
<text x="224.9" y="137.2">GPIO18/1.6B</text>
<text x="275" y="135.8">BSS138</text>
<text x="275" y="133">Q3</text>
<text x="93.4" y="142.8">IC4</text>
<text x="93.4" y="145.6">ADS1115IDGST</text>
<text x="46.1" y="153.8">VSEN</text>
<text x="53.6" y="153.8">S5</text>
<text x="58.3" y="150.2">GND</text>
<text x="69.4" y="150.2">GND</text>
<text x="71.2" y="154.2">V</text>
<text x="73.1" y="154.2">SENS4</text>
<text x="135.5" y="154.2">VSENS7</text>
<text x="142.1" y="150.2">GND</text>
<text x="153.2" y="150.2">GND</text>
<text x="160.6" y="154.2">VSENS6</text>
<text x="191.2" y="154">+3.3V/1.4B</text>
<text x="210.8" y="154">+3.3V/1.4B</text>
<text x="230.3" y="154">+3.3V/1.4B</text>
<text x="249.9" y="154">+3.3V/1.4B</text>
<text x="267.8" y="150.2">GND</text>
<text x="20.8" y="159.6">+3.3V/1.4B</text>
<text x="54.3" y="156.9">R12</text>
<text x="65.5" y="156.9">R16</text>
<text x="138.1" y="156.9">R22</text>
<text x="149.3" y="156.9">R26</text>
<text x="208.3" y="158.2">C29</text>
<text x="227.8" y="158.2">C30</text>
<text x="247.4" y="158.2">C32</text>
<text x="266.9" y="158.2">C34</text>
<text x="22" y="165.1">GND/1.3B</text>
<text x="22.4" y="170.7">SDA/1.5B</text>
<text x="22.7" y="176.3">SCL/1.6B</text>
<text x="54.3" y="176.5">R13</text>
<text x="65.5" y="176.5">R17</text>
<text x="138.1" y="176.5">R23</text>
<text x="149.3" y="176.5">R27</text>
<text x="203.5" y="175.4">GND</text>
<text x="223.1" y="175.4">GND</text>
<text x="242.6" y="175.4">GND</text>
<text x="262.2" y="175.4">GND</text>
<text x="58.3" y="192.1">GND</text>
<text x="69.4" y="192.1">GND</text>
<text x="80.6" y="192.1">GND</text>
<text x="142.1" y="192.1">GND</text>
<text x="153.2" y="192.1">GND</text>
</g>
<g font-size="2.3" fill="#808080">
<text x="224.4" y="18.5">1</text>
<text x="237.7" y="18.5">2</text>
<text x="219.5" y="29.7">1</text>
<text x="248.3" y="29.7">12</text>
<text x="219.5" y="32.5">3</text>
<text x="219.5" y="35.3">4</text>
<text x="225.9" y="30.9">+</text>
<text x="225.9" y="33.7">NC_1</text>
<text x="237.1" y="33.7">NC_2</text>
<text x="242.3" y="30.9">-</text>
<text x="248.3" y="35.3">9</text>
<text x="248.3" y="32.5">10</text>
<text x="219.5" y="38.1">5</text>
<text x="225.9" y="36.5">COM_1 COM_2</text>
<text x="225.9" y="39.3">NO_1</text>
<text x="237" y="39.3">NO_2</text>
<text x="248.3" y="38.1">8</text>
<text x="270.4" y="38.1" transform="rotate(-90 270.4 38.1)">3</text>
<text x="263.5" y="46.5">1</text>
<text x="270.4" y="51.4" transform="rotate(-90 270.4 51.4)">2</text>
<text x="88.2" y="57.6">1</text>
<text x="94.6" y="58.9">ADDR</text>
<text x="112.8" y="58.9">SCL</text>
<text x="122.5" y="57.6">10</text>
<text x="88.2" y="60.4">2</text>
<text x="88.2" y="63.2">3</text>
<text x="94.6" y="61.7">ALERT/RDY</text>
<text x="94.6" y="64.5">GND</text>
<text x="112.5" y="64.4">VDD</text>
<text x="112.6" y="61.7">SDA</text>
<text x="122.5" y="60.4">9</text>
<text x="122.5" y="63.2">8</text>
<text x="224.4" y="63.2">1</text>
<text x="237.7" y="63.2">2</text>
<text x="88.2" y="66">4</text>
<text x="88.2" y="68.8">5</text>
<text x="94.6" y="67.2">AIN0</text>
<text x="94.6" y="70">AIN1</text>
<text x="112.2" y="67.2">AIN3</text>
<text x="112.2" y="70">AIN2</text>
<text x="122.5" y="66">7</text>
<text x="122.5" y="68.8">6</text>
<text x="219.5" y="74.4">1</text>
<text x="219.5" y="77.2">3</text>
<text x="225.9" y="75.6">+</text>
<text x="242.3" y="75.6">-</text>
<text x="248.3" y="77.2">10</text>
<text x="248.3" y="74.4">12</text>
<text x="219.5" y="80">4</text>
<text x="219.5" y="82.8">5</text>
<text x="225.9" y="78.4">NC_1</text>
<text x="225.9" y="81.2">COM_1 COM_2</text>
<text x="237.1" y="78.4">NC_2</text>
<text x="248.3" y="82.8">8</text>
<text x="248.3" y="80">9</text>
<text x="270.4" y="82.8" transform="rotate(-90 270.4 82.8)">3</text>
<text x="88.2" y="88.4">1</text>
<text x="94.6" y="89.6">ADDR</text>
<text x="112.8" y="89.6">SCL</text>
<text x="122.5" y="88.4">10</text>
<text x="225.9" y="84">NO_1</text>
<text x="237" y="84">NO_2</text>
<text x="88.2" y="91.2">2</text>
<text x="88.2" y="94">3</text>
<text x="94.6" y="92.4">ALERT/RDY</text>
<text x="94.6" y="95.2">GND</text>
<text x="112.5" y="95.2">VDD</text>
<text x="112.6" y="92.4">SDA</text>
<text x="122.5" y="91.2">9</text>
<text x="122.5" y="94">8</text>
<text x="263.5" y="91.2">1</text>
<text x="88.2" y="96.7">4</text>
<text x="88.2" y="99.5">5</text>
<text x="94.6" y="98">AIN0</text>
<text x="94.6" y="100.8">AIN1</text>
<text x="112.2" y="98">AIN3</text>
<text x="112.2" y="100.8">AIN2</text>
<text x="122.5" y="96.7">7</text>
<text x="122.5" y="99.5">6</text>
<text x="270.4" y="96" transform="rotate(-90 270.4 96)">2</text>
<text x="224.4" y="107.9">1</text>
<text x="237.7" y="107.9">2</text>
<text x="88.2" y="119.1">1</text>
<text x="122.5" y="119.1">10</text>
<text x="219.5" y="119.1">1</text>
<text x="248.3" y="119.1">12</text>
<text x="88.2" y="121.9">2</text>
<text x="88.2" y="124.7">3</text>
<text x="94.6" y="120.3">ADDR</text>
<text x="94.6" y="123.1">ALERT/RDY</text>
<text x="94.6" y="125.9">GND</text>
<text x="112.5" y="125.9">VDD</text>
<text x="112.6" y="123.1">SDA</text>
<text x="112.8" y="120.3">SCL</text>
<text x="122.5" y="121.9">9</text>
<text x="122.5" y="124.7">8</text>
<text x="219.5" y="121.9">3</text>
<text x="219.5" y="124.7">4</text>
<text x="225.9" y="120.3">+</text>
<text x="225.9" y="123.1">NC_1</text>
<text x="225.9" y="125.9">COM_1 COM_2</text>
<text x="237.1" y="123.1">NC_2</text>
<text x="242.3" y="120.3">-</text>
<text x="248.3" y="124.7">9</text>
<text x="248.3" y="121.9">10</text>
<text x="88.2" y="127.5">4</text>
<text x="88.2" y="130.3">5</text>
<text x="94.6" y="128.7">AIN0</text>
<text x="94.6" y="131.5">AIN1</text>
<text x="112.2" y="128.7">AIN3</text>
<text x="112.2" y="131.5">AIN2</text>
<text x="122.5" y="127.5">7</text>
<text x="122.5" y="130.3">6</text>
<text x="219.5" y="127.5">5</text>
<text x="225.9" y="128.7">NO_1</text>
<text x="237" y="128.7">NO_2</text>
<text x="248.3" y="127.5">8</text>
<text x="270.4" y="127.5" transform="rotate(-90 270.4 127.5)">3</text>
<text x="263.5" y="135.9">1</text>
<text x="270.4" y="140.7" transform="rotate(-90 270.4 140.7)">2</text>
<text x="88.2" y="149.8">1</text>
<text x="122.5" y="149.8">10</text>
<text x="88.2" y="152.6">2</text>
<text x="88.2" y="155.4">3</text>
<text x="94.6" y="151">ADDR</text>
<text x="94.6" y="153.8">ALERT/RDY</text>
<text x="112.6" y="153.8">SDA</text>
<text x="112.8" y="151">SCL</text>
<text x="122.5" y="152.6">9</text>
<text x="122.5" y="155.4">8</text>
<text x="88.2" y="158.2">4</text>
<text x="88.2" y="161">5</text>
<text x="94.6" y="156.6">GND</text>
<text x="94.6" y="159.4">AIN0</text>
<text x="112.2" y="159.4">AIN3</text>
<text x="112.5" y="156.6">VDD</text>
<text x="122.5" y="158.2">7</text>
<text x="122.5" y="161">6</text>
<text x="94.6" y="162.2">AIN1</text>
<text x="112.2" y="162.2">AIN2</text>
</g>
</svg>
